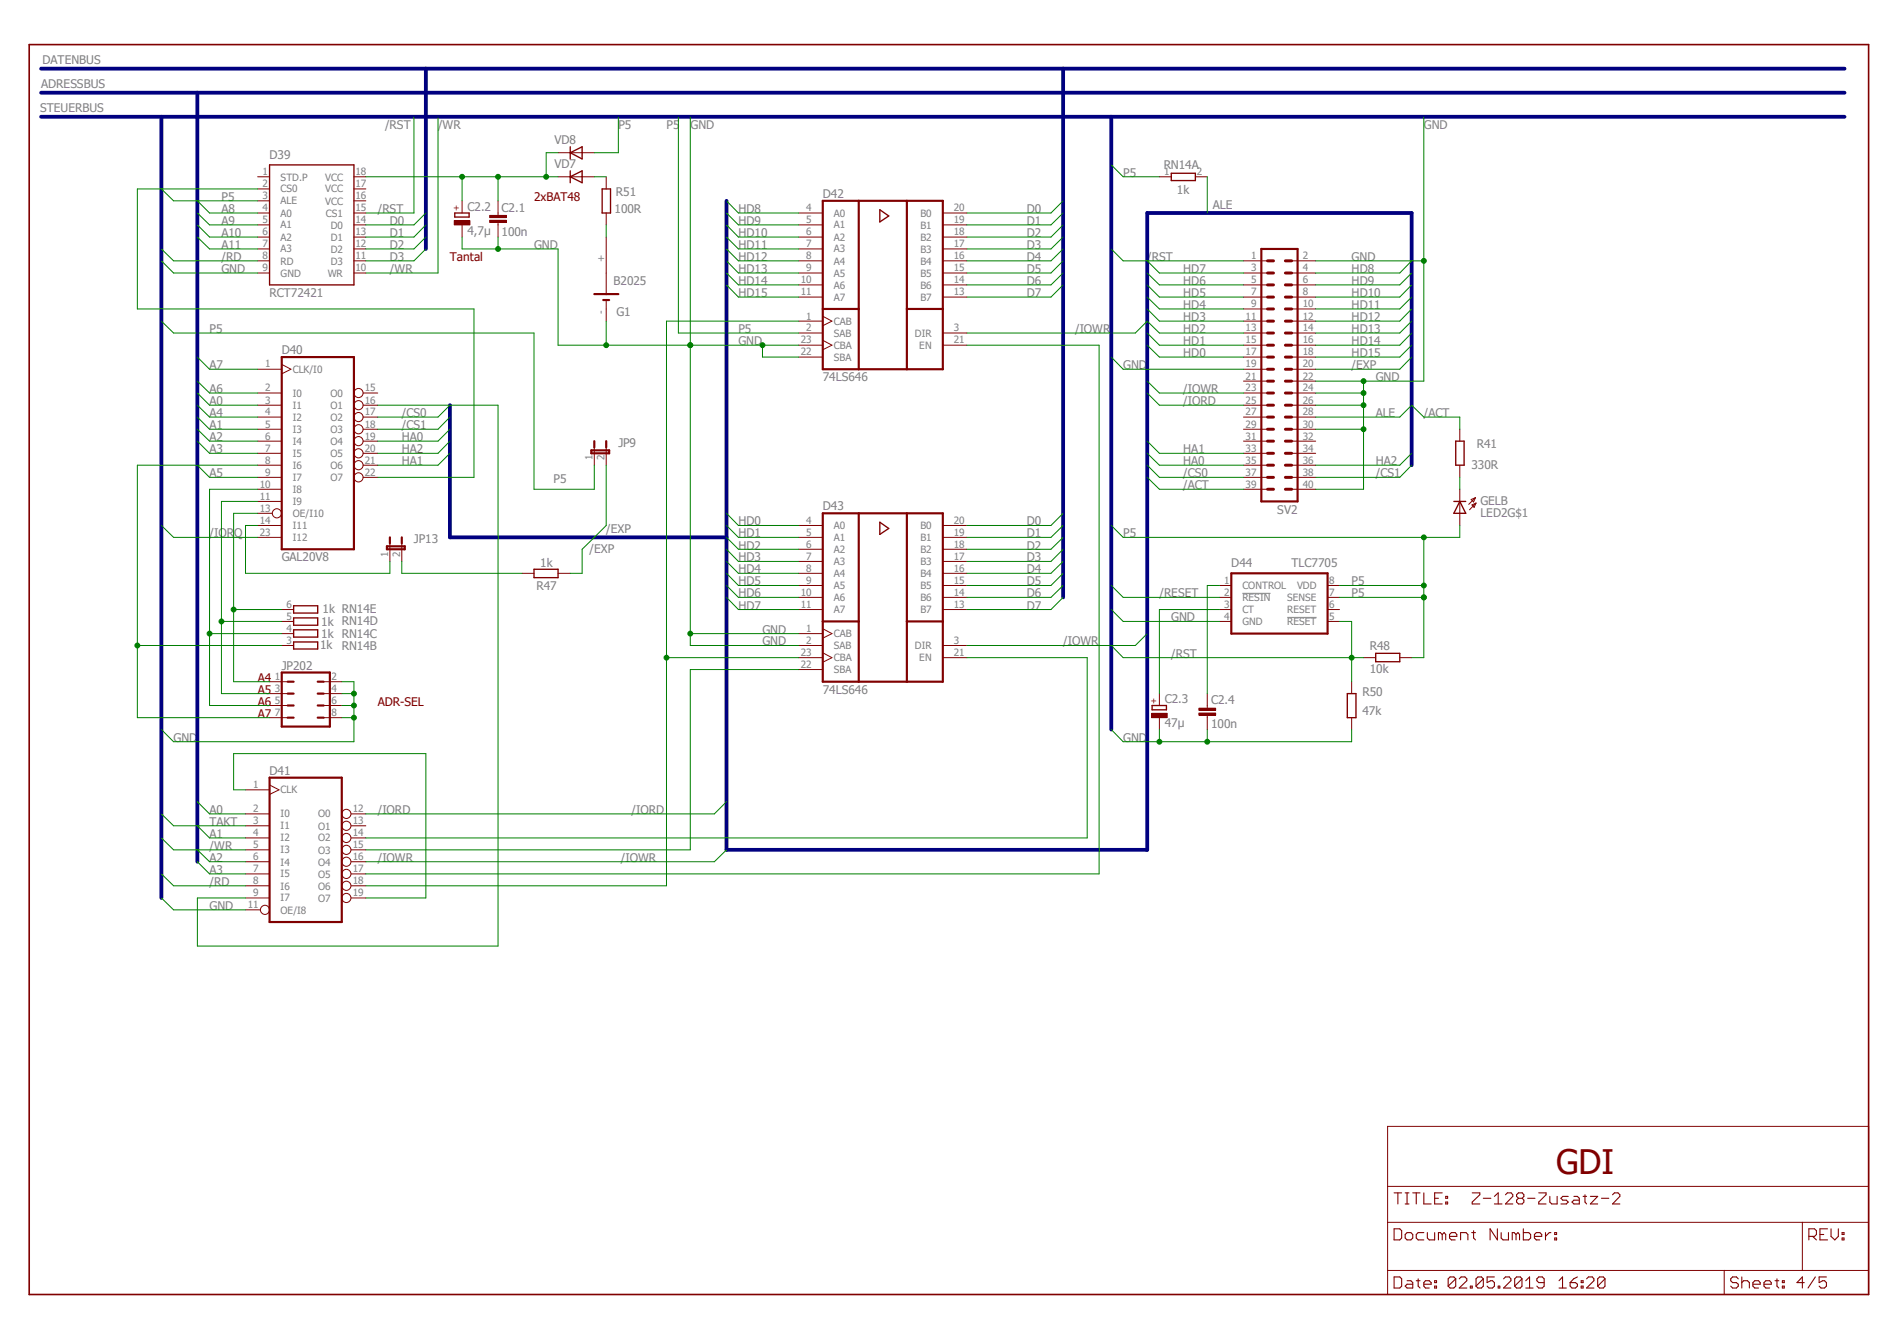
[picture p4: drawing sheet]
<svg xmlns="http://www.w3.org/2000/svg" width="297mm" height="210mm" viewBox="0 0 297 210" stroke-linecap="round" stroke-linejoin="round" font-family="sans-serif">
<path d="M4.2 6.7l288.7 196.5M292.9 6.7l-288.7 196.5" fill="none" stroke="#fff" stroke-width=".16"/>
<path d="M194.5 92.9h4.4M201.5 96.7h4.6" fill="none" stroke="#808080" stroke-width=".16"/>
<path d="M4.6 7h288v195.7h-288z" fill="none" stroke="#800000" stroke-width=".25"/>
<g fill="none" stroke="#800000" stroke-width=".16">
<path d="M40.3 27.7h1.9M40.3 29.6h1.9M40.3 31.5h1.9M40.3 33.4h1.9M40.3 35.2h1.9M40.3 37.1h1.9M40.3 39h1.9M55.4 27.7h1.9M55.4 29.6h1.9M55.4 31.5h1.9M55.4 33.4h1.9M55.4 35.2h1.9"/>
<path d="M55.4 37.1h1.9M55.4 39h1.9M87.4 27.7h5.6M87.4 23.9h5.6M94.9 37.1v9M40.3 40.9h1.9M40.3 42.8h1.9M40.3 57.8h3.8M44.1 57.1l1.5 .7-1.5 .7M55.4 40.9h1.9M55.4 42.8h1.9M94.9 47v3.3"/>
<path d="M194.7 40.9h3.8M194.7 42.8h3.8M194.7 44.6h3.8M194.7 46.5h3.8M194.7 48.4h3.8M194.7 50.3h3.8M194.7 52.2h3.8M194.7 54.1h3.8M194.7 55.9h3.8M194.7 57.8h3.8M194.7 59.7h3.8M202.2 40.9h3.8"/>
<path d="M202.2 42.8h3.8M202.2 44.6h3.8M202.2 46.5h3.8M202.2 48.4h3.8M202.2 50.3h3.8M202.2 52.2h3.8M202.2 54.1h3.8M202.2 55.9h3.8M202.2 57.8h3.8M202.2 59.7h3.8M40.3 61.6h3.8M40.3 63.5h3.8"/>
<path d="M40.3 65.3h3.8M40.3 67.2h3.8M40.3 69.1h3.8M40.3 71h3.8M40.3 72.9h3.8M40.3 74.8h3.8M40.3 76.6h3.8M40.3 78.5h3.8M56.9 61.6h2.2M56.9 63.5h2.2M56.9 65.3h2.2M56.9 67.2h2.2"/>
<path d="M56.9 69.1h2.2M56.9 71h2.2M56.9 72.9h2.2M56.9 74.8h2.2M194.7 61.6h3.8M194.7 63.5h3.8M194.7 65.3h3.8M194.7 67.2h3.8M194.7 69.1h3.8M194.7 71h3.8M194.7 72.9h3.8M194.7 74.8h3.8"/>
<path d="M194.7 76.6h3.8M202.2 61.6h3.8M202.2 63.5h3.8M202.2 65.3h3.8M202.2 67.2h3.8M202.2 69.1h3.8M202.2 71h3.8M202.2 72.9h3.8M202.2 74.8h3.8M202.2 76.6h3.8M40.3 82.3h3.8M40.3 80.4h2.3"/>
<path d="M40.3 84.2h3.8M190.9 91.7h1.9M190.9 93.6h1.9M190.9 95.5h1.9M190.9 97.3h1.9M207.9 91.7h1.8M207.9 93.6h1.8M207.9 95.5h1.8M207.9 97.3h1.8M42.2 106.8h2.8M42.2 108.6h2.8M42.2 110.5h2.8"/>
<path d="M42.2 112.4h2.8M50.7 106.8h2.8M50.7 108.6h2.8M50.7 110.5h2.8M50.7 112.4h2.8M38.4 127.5h3.8M38.4 129.3h3.8M38.4 131.2h3.8M38.4 133.1h3.8M38.4 135h3.8M38.4 136.9h3.8M38.4 138.7h3.8"/>
<path d="M38.4 123.7h3.8M42.2 122.9l1.5 .8-1.5 .7M55 127.5h2.3M55 129.3h2.3M55 131.2h2.3M55 133.1h2.3M55 135h2.3M55 136.9h2.3M55 138.7h2.3M38.4 140.6h3.8M38.4 142.5h2.4M55 140.6h2.3"/>
<path d="M217.3 176.4h75.3v26.3h-75.3zM217.3 191.4h75.3M217.3 199h75.3M217.3 185.8h75.3M270 199v3.7M282.2 191.4v7.6"/>
<circle cx="56.1" cy="74.8" r=".72"/>
<circle cx="56.1" cy="61.6" r=".72"/>
<circle cx="56.1" cy="63.5" r=".72"/>
<circle cx="56.1" cy="65.3" r=".72"/>
<circle cx="56.1" cy="71" r=".72"/>
<circle cx="56.1" cy="72.9" r=".72"/>
<circle cx="56.1" cy="69.1" r=".72"/>
<circle cx="56.1" cy="67.2" r=".72"/>
<circle cx="43.4" cy="80.4" r=".72"/>
<circle cx="54.2" cy="136.9" r=".72"/>
<circle cx="54.2" cy="129.3" r=".72"/>
<circle cx="54.2" cy="131.2" r=".72"/>
<circle cx="54.2" cy="133.1" r=".72"/>
<circle cx="54.2" cy="135" r=".72"/>
<circle cx="54.2" cy="138.7" r=".72"/>
<circle cx="54.2" cy="127.5" r=".72"/>
<circle cx="41.5" cy="142.5" r=".72"/>
<circle cx="54.2" cy="140.6" r=".72"/>
</g>
<g fill="none" stroke="#800000" stroke-width=".17">
<path d="M218.3 192.4h.9l.3 .3v1.2l-.3 .3h-.9zM218.3 200h.9l.3 .3v1.1l-.3 .3h-.9zM218.3 186.8h1.2M218.9 186.8v1.8M220 193.3l.3-.3h.6l.3 .3v.6l-.3 .3h-.6l-.3-.3zM220 186.8h.6M220 188.6h.6M220.3 186.8v1.8M221.2 186.8h1.1M221.7 186.8v1.8M222.9 186.8v1.8h1.2M222.9 193h-.9l-.3 .3v.6l.3 .3h.9"/>
<path d="M223.5 193v.9l.3 .3h.8v-1.2M224.6 187.7h.6M225.8 186.8h-1.2v1.8h1.2M225.8 193.3l-.3-.3h-.3v1.2M225.8 193.3l.3-.3 .3 .3v.9M225.8 193.3v.9M226.4 188.3h.3v.3h-.3zM226.4 187.4h.3v.3h-.3zM226.9 193.6h1.2v-.3l-.3-.3h-.6l-.3 .3v.6l.3 .3h.6M228.7 194.2v-1.2h.8l.3 .3v.9M230.4 193h.6M230.5 186.8h1.2v.3l-1.2 1.2v.3h1.2"/>
<path d="M230.7 192.7v1.2l.3 .3M232.2 187.7h1.2M234 200h-1.2v.9l.6-.3h.3l.3 .3v.5l-.3 .3h-.6l-.3-.3M234 188.6h1.2M234 187.4l.6-.6v1.8M234.4 192.4v1.8l-1.1-1.8v1.8M235 193v.9l.3 .3h.9v-1.2M235.7 187.1l.3-.3h.6l.3 .3v.3l-1.2 1.2h1.2M237.4 193.3l-.3-.3h-.3v1.2M237.4 193.3v.9M237.4 193.3l.3-.3 .2 .3v.9M237.7 187.7l-.3-.3v-.3l.3-.3h.6l.3 .3v.3l-.3 .3"/>
<path d="M237.7 187.7l-.3 .3v.3l.3 .3h.6l.3-.3v-.3l-.3-.3M237.7 187.7h.6M238.5 192.4v1.8h.9l.2-.3v-.6l-.2-.3h-.9M239.2 187.7h1.1M240.2 193.6h1.2v-.3l-.3-.3h-.6l-.3 .3v.6l.3 .3h.6M240.9 186.8h1.2v.3l-1.2 1.2v.3h1.2M242 193v1.2M242.7 187.4v.9l.3 .3h.8v-1.2M242.8 193h-.2l-.6 .6M243.4 193.9h.3v.3h-.3zM243.4 193h.3v.3h-.3zM245.5 187.4h-.8l-.3 .3 .3 .3h.5l.3 .3-.3 .3h-.8"/>
<path d="M246.4 187.4h.6l.3 .3v.9h-.9l-.3-.3 .3-.3h.9M247 200l-.6 .3-.6 .6M247.9 187.4h.5M248.2 187.1v1.2l.2 .3M249 187.4h1.1l-1.1 1.2h1.1M250.7 187.7h1.2M252.5 187.1l.3-.3h.5l.3 .3v.3l-1.1 1.2h1.1M272.7 200v1.7M283.2 193.6h.9l.3-.3v-.6l-.3-.3h-.9v1.8M283.8 193.6l.6 .6M284.2 200l-1.1 1.7M284.9 193.3h.6"/>
<path d="M286 200h-1.2v.9l.6-.3h.3l.3 .3v.5l-.3 .3h-.6l-.3-.3M286.1 192.4h-1.2v1.8h1.2M286.7 192.4v1.2l.6 .6 .5-.6v-1.2M288.4 193.9h.3v.3h-.3zM288.4 193h.3v.3h-.3zM220.3 200.6h.6l.3 .3v.8h-.9l-.3-.3 .3-.3h.9M221.7 200.6h.6M222 200.3v1.1l.3 .3M222.9 201.1h1.2v-.2l-.3-.3h-.6l-.3 .3v.5l.3 .3h.6M224.6 201.4h.3v.3h-.3zM224.6 200.6h.3v.3h-.3zM227.9 200.3v1.1l-.3 .3h-.6l-.3-.3"/>
<path d="M227.9 200.3l-.3-.3h-.6l-.3 .3v1.1M227.9 200.3l-1.2 1.1M228.5 200.3l.3-.3h.6l.3 .3v.3l-1.2 1.1h1.2M230.2 201.4h.3v.3h-.3zM232.2 200.3v1.1l-.3 .3h-.5l-.3-.3M232.2 200.3l-.3-.3h-.5l-.3 .3v1.1M232.2 200.3l-1.1 1.1M234.6 201.4h.2v.3h-.2zM235.4 200.3l.3-.3h.6l.3 .3v.3l-1.2 1.1h1.2M238.3 200.3v1.1l-.3 .3h-.6l-.2-.3M238.3 200.3l-.3-.3h-.6l-.2 .3v1.1M238.3 200.3l-1.1 1.1"/>
<path d="M238.9 201.7h1.1M238.9 200.6l.6-.6v1.7M241.8 200.9h-.9l-.3-.3v-.3l.3-.3h.6l.3 .3v1.1l-.3 .3h-.6l-.3-.3M244.1 201.7h1.1M244.1 200.6l.5-.6v1.7M245.8 200.9h.9l.3 .2v.3l-.3 .3h-.6l-.3-.3zM247.6 201.4h.3v.3h-.3zM247.6 200.6h.3v.3h-.3zM248.4 200.3l.3-.3h.6l.3 .3v.3l-1.2 1.1h1.2M251.3 200.3v1.1l-.3 .3h-.6l-.3-.3M251.3 200.3l-.3-.3h-.6l-.3 .3v1.1M251.3 200.3l-1.2 1.1"/>
<path d="M272.2 200.3l-.3-.3h-.6l-.3 .3v.3l.3 .3h.6l.3 .2v.3l-.3 .3h-.6l-.3-.3M272.7 200.9l.3-.3h.6l.3 .3v.8M274.4 201.1h1.2v-.2l-.3-.3h-.6l-.3 .3v.5l.3 .3h.6M276.2 201.1h1.1v-.2l-.2-.3h-.6l-.3 .3v.5l.3 .3h.6M277.9 200.6h.6M278.2 200.3v1.1l.3 .3M279.1 201.4h.3v.3h-.3zM279.1 200.6h.3v.3h-.3zM282.5 200.9h-1.2l.9-.9v1.7"/>
</g>
<g fill="none" stroke="#800000" stroke-width=".34">
<path d="M197.5 39h5.7v39.5h-5.7zM44.1 55.9h11.3v30.1h-11.3zM93 46.1h3.8M94.4 47h1M192.8 89.8h15.1v9.4h-15.1zM44.1 105.3h7.5v8.5h-7.5zM45 106.8h1M45 108.6h1M45 110.5h1M45 112.4h1M49.7 106.8h1M49.7 108.6h1"/>
<path d="M49.7 110.5h1M49.7 112.4h1M42.2 121.8h11.3v22.6h-11.3z"/>
</g>
<g fill="none" stroke="#800000" stroke-width=".47">
<path d="M198.5 48.4h.9M198.5 46.5h.9M198.5 44.6h.9M198.5 42.8h.9M198.5 40.9h.9M198.5 50.3h.9M198.5 52.2h.9M198.5 54.1h.9M198.5 55.9h.9M198.5 57.8h.9M198.5 59.7h.9M201.3 48.4h.9"/>
<path d="M201.3 46.5h.9M201.3 44.6h.9M201.3 42.8h.9M201.3 40.9h.9M201.3 50.3h.9M201.3 52.2h.9M201.3 54.1h.9M201.3 55.9h.9M201.3 57.8h.9M201.3 59.7h.9M198.5 61.6h.9M198.5 63.5h.9"/>
<path d="M198.5 65.3h.9M198.5 67.2h.9M198.5 69.1h.9M198.5 71h.9M198.5 72.9h.9M198.5 74.8h.9M198.5 76.6h.9M201.3 61.6h.9M201.3 63.5h.9M201.3 65.3h.9M201.3 67.2h.9M201.3 69.1h.9"/>
<path d="M201.3 71h.9M201.3 72.9h.9M201.3 74.8h.9M201.3 76.6h.9"/>
</g>
<path d="M42.2 25.8h13.2v18.8h-13.2zM71.2 33.4h2.2v.6h-2.2zM89.3 27.7l1.8-.9v1.8zM89.3 23v1.9M89.3 26.8v1.8M89.3 23.9l1.8-.9v1.9z" fill="none" stroke="#800000" stroke-width=".21"/>
<path d="M71.1 34.5h2.5v.7h-2.5z" fill-rule="evenodd" fill="#800000"/>
<path d="M71.1 34.5h2.5v.7h-2.5zM72.3 31.5v1.9M72.3 35.2v1.9M76.7 34.5h2.6v.3h-2.6zM76.7 33.7h2.6v.4h-2.6zM78 31.5v2.2M78 34.8v2.3M94.9 27.7v1.9M94.9 33.4v1.8" fill="none" stroke="#800000" stroke-width=".16"/>
<path d="M76.7 34.7h2.6M76.7 33.9h2.6" fill="none" stroke="#800000" stroke-width=".34"/>
<path d="M94.3 29.6h1.3v3.8h-1.3zM180.4 110.5h2.2v.7h-2.2z" fill="none" stroke="#800000" stroke-width=".21"/>
<path d="M180.3 111.7h2.5v.7h-2.5z" fill-rule="evenodd" fill="#800000"/>
<g fill="none" stroke="#800000" stroke-width=".16">
<path d="M125.1 33.4h3.7M125.1 35.2h3.7M125.1 37.1h3.7M125.1 39h3.7M147.6 33.4h3.8M147.6 35.2h3.8M147.6 37.1h3.8M147.6 39h3.8M181.5 27.7h1.9M187.2 27.7h1.8M125.1 40.9h3.7M125.1 42.8h3.7"/>
<path d="M125.1 44.6h3.7M125.1 46.5h3.7M125.1 52.2h3.7M125.1 54.1h3.7M125.1 50.3h3.7M125.1 55.9h3.7M128.8 49.5l1.5 .8-1.5 .7M128.8 53.3l1.5 .8-1.5 .7M147.6 40.9h3.8M147.6 42.8h3.8M147.6 44.6h3.8M147.6 46.5h3.8"/>
<path d="M147.6 52.2h3.8M147.6 54.1h3.8M93 70.1v2.8M94.9 70.1v2.8M228.6 67.2v1.9M228.6 72.9v1.9M228.6 76.6v5.7M230.3 78.2l.7-.3-.3 .7zM230.5 79.1l.6-.3-.3 .7zM231 77.9l-1 1.1M231.1 78.8l-1 1M44.1 99.2h1.9"/>
<path d="M44.1 97.3h1.9M44.1 95.5h1.9M61 85.1v2.8M62.9 85.1v2.8M81.7 89.8h1.9M87.4 89.8h1.9M125.1 89.8h3.7M125.1 99.2h3.7M125.1 95.5h3.7M125.1 82.3h3.7M125.1 84.2h3.7M125.1 86h3.7"/>
<path d="M125.1 87.9h3.7M125.1 91.7h3.7M125.1 93.6h3.7M128.8 98.5l1.5 .7-1.5 .7M147.6 89.8h3.8M147.6 95.5h3.8M147.6 82.3h3.8M147.6 84.2h3.8M147.6 86h3.8M147.6 87.9h3.8M147.6 91.7h3.8M147.6 93.6h3.8"/>
<path d="M44.1 101.1h1.9M125.1 103h3.7M125.1 101.1h3.7M125.1 104.9h3.7M128.8 102.2l1.5 .8-1.5 .7M147.6 103h3.8M147.6 101.1h3.8M180.3 111.7h2.5v.7h-2.5zM181.5 108.6v1.9M181.5 112.4v1.9M187.7 111.7h2.6v.3h-2.6zM187.7 110.9h2.6v.4h-2.6z"/>
<path d="M189 108.6v2.3M189 112v2.3M211.6 106.8v1.8M211.6 112.4v1.9M213.5 103h1.9M219.2 103h1.8"/>
</g>
<g fill="none" stroke="#800000" stroke-width=".21">
<path d="M137.8 32.9l1.3 .9-1.3 1zM183.4 27.1h3.8v1.2h-3.8zM227.6 78.5h1.9M227.9 69.1h1.3v3.8h-1.3zM228.6 78.5l.9 1.9h-1.9zM46 94.9h3.7v1.1h-3.7zM46 96.8h3.7v1.1h-3.7zM46 98.6h3.7v1.2h-3.7zM83.6 89.2h3.8v1.3h-3.8zM137.8 81.8l1.3 1-1.3 .9zM46 100.5h3.7v1.1h-3.7zM210.9 108.6h1.4v3.8h-1.4z"/>
<path d="M215.4 102.3h3.8v1.3h-3.8z"/>
</g>
<g fill="none" stroke="#800000" stroke-width=".34">
<path d="M128.8 31.5h18.8v26.3h-18.8zM134.5 31.5v26.3M142 31.5v26.3M128.8 48.4h5.7M142 48.4h5.6M92.6 70.5h2.8v.5h-2.8zM93 69.1v1M94.9 69.1v1M60.6 85.6h2.8v.4h-2.8zM61 84.2v.9M62.9 84.2v.9M128.8 80.4h18.8v26.4h-18.8z"/>
<path d="M128.8 97.3h5.7M134.5 80.4v26.4M142 80.4v26.4M142 97.3h5.6M187.7 111.8h2.6M187.7 111.1h2.6"/>
</g>
<path d="M6.4 10.8h282.4M6.4 14.5h282.4M6.4 18.3h282.4M25.3 18.3v122.3M30.9 14.5v120.5M66.7 10.8v28.2M166.5 10.8v82.8M174 18.3v96M113.7 31.5v101.6h65.9v-99.7h41.4v39.5M70.4 63.5v20.7h43.3" fill="none" stroke="#000080" stroke-width=".59"/>
<path d="M222.9 18.3v41.4h-16.9M174 55.9l1.9 1.9h18.8M206 40.9h16.9M213.5 59.7v16.9h-7.5M206 63.5h7.5M206 61.6h7.5M206 67.2h7.5" fill="none" stroke="#008000" stroke-width=".16"/>
<circle cx="222.9" cy="40.9" r=".38" fill="#008000"/>
<circle cx="222.9" cy="40.9" r=".38" fill="none" stroke="#008000" stroke-width=".16"/>
<circle cx="213.5" cy="59.7" r=".38" fill="#008000"/>
<circle cx="213.5" cy="59.7" r=".38" fill="none" stroke="#008000" stroke-width=".16"/>
<circle cx="213.5" cy="61.6" r=".38" fill="#008000"/>
<circle cx="213.5" cy="61.6" r=".38" fill="none" stroke="#008000" stroke-width=".16"/>
<circle cx="213.5" cy="63.5" r=".38" fill="#008000"/>
<circle cx="213.5" cy="63.5" r=".38" fill="none" stroke="#008000" stroke-width=".16"/>
<circle cx="213.5" cy="67.2" r=".38" fill="#008000"/>
<g fill="none" stroke="#008000" stroke-width=".16">
<path d="M108.1 18.3v82.8h17M72.3 37.1v1.9h15.1v15.1h37.7M78 37.1v1.9M94.9 50.3v3.8M119.4 54.1v1.8h5.7M108.1 99.2h17"/>
<circle cx="213.5" cy="67.2" r=".38"/>
</g>
<circle cx="108.1" cy="54.1" r=".38" fill="#008000"/>
<circle cx="108.1" cy="54.1" r=".38" fill="none" stroke="#008000" stroke-width=".16"/>
<circle cx="78" cy="39" r=".38" fill="#008000"/>
<circle cx="78" cy="39" r=".38" fill="none" stroke="#008000" stroke-width=".16"/>
<circle cx="108.1" cy="54.1" r=".38" fill="#008000"/>
<circle cx="108.1" cy="54.1" r=".38" fill="none" stroke="#008000" stroke-width=".16"/>
<circle cx="94.9" cy="54.1" r=".38" fill="#008000"/>
<circle cx="94.9" cy="54.1" r=".38" fill="none" stroke="#008000" stroke-width=".16"/>
<circle cx="119.4" cy="54.1" r=".38" fill="#008000"/>
<circle cx="119.4" cy="54.1" r=".38" fill="none" stroke="#008000" stroke-width=".16"/>
<circle cx="108.1" cy="99.2" r=".38" fill="#008000"/>
<g fill="none" stroke="#008000" stroke-width=".16">
<path d="M25.3 40.9l1.9 1.9h13.1M174 95.5l1.9 1.8h15M174 114.3l1.9 1.9h35.7v-1.9M181.5 114.3v1.9M189 114.3v1.9"/>
<circle cx="108.1" cy="99.2" r=".38"/>
</g>
<circle cx="189" cy="116.2" r=".38" fill="#008000"/>
<circle cx="189" cy="116.2" r=".38" fill="none" stroke="#008000" stroke-width=".16"/>
<circle cx="181.5" cy="116.2" r=".38" fill="#008000"/>
<g fill="none" stroke="#008000" stroke-width=".16">
<path d="M53.5 106.8h1.9v9.4h-28.2l-1.9-1.9M53.5 108.6h1.9M53.5 110.5h1.9M53.5 112.4h1.9"/>
<circle cx="181.5" cy="116.2" r=".38"/>
</g>
<circle cx="55.4" cy="108.6" r=".38" fill="#008000"/>
<circle cx="55.4" cy="108.6" r=".38" fill="none" stroke="#008000" stroke-width=".16"/>
<circle cx="55.4" cy="110.5" r=".38" fill="#008000"/>
<circle cx="55.4" cy="110.5" r=".38" fill="none" stroke="#008000" stroke-width=".16"/>
<circle cx="55.4" cy="112.4" r=".38" fill="#008000"/>
<g fill="none" stroke="#008000" stroke-width=".16">
<path d="M68.6 18.3v24.5h-11.3M25.3 29.6l1.9 1.9h13.1M30.9 35.2l1.9 1.9h7.5M30.9 31.5l1.9 1.9h7.5M66.7 37.1l-1.9 1.9h-7.5M66.7 39l-1.9 1.9h-7.5M66.7 33.4l-1.9 1.8h-7.5M66.7 35.2l-1.9 1.9h-7.5M166.5 37.1l-2 1.9h-13.1M166.5 39l-2 1.9h-13.1M166.5 33.4l-2 1.8h-13.1M166.5 35.2l-2 1.9h-13.1"/>
<path d="M166.5 31.5l-2 1.9h-13.1M30.9 59.7l1.9 1.9h7.5M166.5 44.6l-2 1.9h-13.1M166.5 40.9l-2 1.9h-13.1M166.5 42.8l-2 1.8h-13.1M30.9 63.5l1.9 1.8h7.5M30.9 67.2l1.9 1.9h7.5M30.9 61.6l1.9 1.9h7.5M166.5 93.6l-2 1.9h-13.1M166.5 89.8l-2 1.9h-13.1M166.5 86l-2 1.9h-13.1M166.5 82.3l-2 1.9h-13.1"/>
<path d="M166.5 91.7l-2 1.9h-13.1M166.5 87.9l-2 1.9h-13.1M166.5 84.2l-2 1.8h-13.1M166.5 80.4l-2 1.9h-13.1M174 82.3l1.9 1.9h47v18.8h-1.9M174 91.7l1.9 1.9h15M209.7 91.7h13.2M209.7 93.6h13.2M25.3 131.2l1.9 1.9h11.2M25.3 127.5l1.9 1.8h11.2M30.9 133.1l1.9 1.9h5.6M30.9 125.6l1.9 1.9h5.6"/>
<path d="M25.3 140.6l1.9 1.9h11.2"/>
<circle cx="55.4" cy="112.4" r=".38"/>
</g>
<circle cx="222.9" cy="91.7" r=".38" fill="#008000"/>
<circle cx="222.9" cy="91.7" r=".38" fill="none" stroke="#008000" stroke-width=".16"/>
<circle cx="222.9" cy="93.6" r=".38" fill="#008000"/>
<circle cx="222.9" cy="93.6" r=".38" fill="none" stroke="#008000" stroke-width=".16"/>
<circle cx="222.9" cy="93.6" r=".38" fill="#008000"/>
<g fill="none" stroke="#008000" stroke-width=".16">
<path d="M222.9 84.2h5.7"/>
<circle cx="222.9" cy="93.6" r=".38"/>
</g>
<circle cx="222.9" cy="84.2" r=".38" fill="#008000"/>
<g fill="none" stroke="#008000" stroke-width=".16">
<path d="M64.8 18.3v15.1h-7.5M96.8 18.3v5.6h-3.8M106.2 18.3v33.9h18.9M25.3 39l1.9 1.9h13.1M30.9 37.1l1.9 1.9h7.5M30.9 33.4l1.9 1.8h7.5M174 25.8l1.9 1.9h5.6M25.3 50.3l1.9 1.9h56.4v24.4h9.4v-3.7M30.9 55.9l1.9 1.9h7.5M30.9 72.9l1.9 1.9h7.5M30.9 69.1l1.9 1.9h7.5M30.9 65.3l1.9 1.9h7.5"/>
<path d="M25.3 82.3l1.9 1.9h13.1M209.7 97.3h1.9v9.5M228.6 82.3v1.9M174 101.1l1.9 1.9h37.6M25.3 136.9l1.9 1.8h11.2M30.9 135l1.9 1.9h5.6M30.9 129.3l1.9 1.9h5.6"/>
<circle cx="222.9" cy="84.2" r=".38"/>
</g>
<circle cx="211.6" cy="103" r=".38" fill="#008000"/>
<g fill="none" stroke="#008000" stroke-width=".16">
<path d="M57.3 27.7h30.1M72.3 27.7v3.8M78 27.7v3.8M87.4 23.9h-1.9v3.8M113.7 39l1.9 1.9h9.5M113.7 31.5l1.9 1.9h9.5M113.7 33.4l1.9 1.8h9.5M113.7 35.2l1.9 1.9h9.5M113.7 37.1l1.9 1.9h9.5M174 39l1.9 1.9h18.8M189 27.7v5.7M113.7 40.9l1.9 1.9h9.5"/>
<path d="M113.7 42.8l1.9 1.8h9.5M113.7 44.6l1.9 1.9h9.5M151.4 52.2h26.4l1.8-1.9 1.9 1.9h13.2M179.6 44.6l1.9 1.9h13.2M179.6 40.9l1.9 1.9h13.2M179.6 42.8l1.9 1.8h13.2M179.6 46.5l1.9 1.9h13.2M179.6 48.4l1.9 1.9h13.2M179.6 52.2l1.9 1.9h13.2M179.6 54.1l1.9 1.8h13.2M179.6 59.7l1.9 1.9h13.2M221 40.9l-1.8 1.9h-13.2"/>
<path d="M221 42.8l-1.8 1.8h-13.2M221 44.6l-1.8 1.9h-13.2M221 46.5l-1.8 1.9h-13.2M221 48.4l-1.8 1.9h-13.2M221 50.3l-1.8 1.9h-13.2M221 52.2l-1.8 1.9h-13.2M221 54.1l-1.8 1.8h-13.2M221 55.9l-1.8 1.9h-13.2M70.4 69.1l-1.8 1.9h-9.5M70.4 71l-1.8 1.9h-9.5M70.4 67.2l-1.8 1.9h-9.5M70.4 63.5l-1.8 1.8h-9.5"/>
<path d="M70.4 65.3l-1.8 1.9h-9.5M94.9 72.9v9.4l-3.8 3.7v3.8h-1.8M179.6 61.6l1.9 1.9h13.2M179.6 69.1l1.9 1.9h13.2M179.6 71l1.9 1.9h13.2M179.6 72.9l1.9 1.9h13.2M179.6 74.8l1.9 1.8h13.2M206 65.3h13.2l1.8-1.8 1.9 1.8h5.7v1.9M221 71l-1.8 1.9h-13.2M221 72.9l-1.8 1.9h-13.2M113.7 93.6l1.9 1.9h9.5M113.7 91.7l1.9 1.9h9.5"/>
<path d="M113.7 89.8l1.9 1.9h9.5M113.7 87.9l1.9 1.9h9.5M113.7 86l1.9 1.9h9.5M113.7 84.2l1.9 1.8h9.5M113.7 82.3l1.9 1.9h9.5M113.7 80.4l1.9 1.9h9.5M179.6 99.2l-1.8 1.9h-26.4M113.7 133.1l-1.9 1.9h-54.5M113.7 125.6l-1.9 1.9h-54.5"/>
<circle cx="211.6" cy="103" r=".38"/>
</g>
<circle cx="72.3" cy="27.7" r=".38" fill="#008000"/>
<circle cx="72.3" cy="27.7" r=".38" fill="none" stroke="#008000" stroke-width=".16"/>
<circle cx="78" cy="27.7" r=".38" fill="#008000"/>
<circle cx="78" cy="27.7" r=".38" fill="none" stroke="#008000" stroke-width=".16"/>
<circle cx="85.5" cy="27.7" r=".38" fill="#008000"/>
<g fill="none" stroke="#008000" stroke-width=".16">
<path d="M94.9 35.2v1.9M36.6 95.5h7.5M40.3 80.4h-3.7v26.4h5.6M190.9 95.5h-9.4v13.1M190.9 91.7h-1.9v16.9"/>
<circle cx="85.5" cy="27.7" r=".38"/>
</g>
<circle cx="36.6" cy="95.5" r=".38" fill="#008000"/>
<g fill="none" stroke="#008000" stroke-width=".16">
<path d="M40.3 78.5h-5.6v30.1h7.5M34.7 97.3h9.4"/>
<circle cx="36.6" cy="95.5" r=".38"/>
</g>
<circle cx="34.7" cy="97.3" r=".38" fill="#008000"/>
<g fill="none" stroke="#008000" stroke-width=".16">
<path d="M40.3 76.6h-7.5v33.9h9.4M32.8 99.2h11.3"/>
<circle cx="34.7" cy="97.3" r=".38"/>
</g>
<circle cx="32.8" cy="99.2" r=".38" fill="#008000"/>
<g fill="none" stroke="#008000" stroke-width=".16">
<path d="M40.3 72.9h-18.8v39.5h20.7M21.5 101.1h22.6"/>
<circle cx="32.8" cy="99.2" r=".38"/>
</g>
<circle cx="21.5" cy="101.1" r=".38" fill="#008000"/>
<g fill="none" stroke="#008000" stroke-width=".16">
<path d="M40.3 29.6h-18.8v18.8h52.7v26.4h-15.1M125.1 50.3h-20.7v88.4h-47.1M151.4 54.1h20.7v82.8h-114.8M59.1 63.5h18.9v84.7h-47.1v-7.6h7.5M40.3 82.3h-1.9v7.5h22.6v-1.9M104.4 103h20.7M125.1 104.9h-17v28.2h-50.8M151.4 103h18.8v28.2h-112.9M38.4 123.7h-1.8v-5.7h30.1v22.6h-9.4"/>
<circle cx="21.5" cy="101.1" r=".38"/>
</g>
<circle cx="104.4" cy="103" r=".38" fill="#008000"/>
<g fill="none" stroke="#008000" stroke-width=".16">
<path d="M93 27.7h1.9M228.6 74.8v1.8M62.9 87.9v1.9h18.8"/>
<circle cx="104.4" cy="103" r=".38"/>
</g>
<text font-size="5.3" fill="#800000" x="243.6" y="183.9">GDI</text>
<g font-size="1.9" fill="#808080">
<text x="6.6" y="10">DATENBUS</text>
<text x="6.3" y="17.5">STEUERBUS</text>
<text x="6.4" y="13.8">ADRESSBUS</text>
<text x="60.3" y="20.2">/RST</text>
<text x="68.6" y="20.2">/WR</text>
<text x="86.8" y="22.6">VD8</text>
<text x="96.8" y="20.2">P5</text>
<text x="104.4" y="20.2">P5</text>
<text x="108.1" y="20.2">GND</text>
<text x="222.9" y="20.2">GND</text>
<text x="42.2" y="24.9">D39</text>
<text x="86.8" y="26.4">VD7</text>
<text x="175.9" y="27.7">P5</text>
<text x="182.2" y="26.5">RN14A</text>
<text x="34.7" y="33.4">A8</text>
<text x="34.7" y="31.5">P5</text>
<text x="34.7" y="35.2">A9</text>
<text x="59.1" y="33.4">/RST</text>
<text x="61" y="35.2">D0</text>
<text x="73.2" y="33">C2.2</text>
<text x="78.5" y="33.1">C2.1</text>
<text x="96.2" y="33.4">100R</text>
<text x="96.4" y="30.7">R51</text>
<text x="115.6" y="33.4">HD8</text>
<text x="115.6" y="35.2">HD9</text>
<text x="128.8" y="31">D42</text>
<text x="160.8" y="35.2">D1</text>
<text x="160.8" y="33.4">D0</text>
<text x="184.3" y="30.3">1k</text>
<text x="189.9" y="32.8">ALE</text>
<text x="34.7" y="37.1">A10</text>
<text x="34.7" y="40.9">/RD</text>
<text x="34.7" y="39">A11</text>
<text x="61" y="40.9">D3</text>
<text x="61" y="37.1">D1</text>
<text x="61" y="39">D2</text>
<text x="73.2" y="36.7">4,7µ</text>
<text x="78.5" y="36.9">100n</text>
<text x="83.6" y="39">GND</text>
<text x="115.6" y="37.1">HD10</text>
<text x="115.6" y="39">HD11</text>
<text x="115.6" y="40.9">HD12</text>
<text x="160.8" y="39">D3</text>
<text x="160.8" y="40.9">D4</text>
<text x="160.8" y="37.1">D2</text>
<text x="179.6" y="40.9">/RST</text>
<text x="211.6" y="40.9">GND</text>
<text x="34.7" y="42.8">GND</text>
<text x="42.2" y="46.5">RCT72421</text>
<text x="61" y="42.8">/WR</text>
<text x="96.1" y="44.6">B2025</text>
<text x="115.6" y="42.8">HD13</text>
<text x="115.6" y="44.6">HD14</text>
<text x="115.6" y="46.5">HD15</text>
<text x="160.8" y="46.5">D7</text>
<text x="160.8" y="42.8">D5</text>
<text x="160.8" y="44.6">D6</text>
<text x="185.3" y="42.8">HD7</text>
<text x="185.3" y="44.6">HD6</text>
<text x="185.3" y="46.5">HD5</text>
<text x="211.6" y="42.8">HD8</text>
<text x="211.6" y="44.6">HD9</text>
<text x="211.6" y="46.5">HD10</text>
<text x="32.8" y="52.2">P5</text>
<text x="96.5" y="49.4">G1</text>
<text x="115.6" y="52.2">P5</text>
<text x="168.3" y="52.2">/IOWR</text>
<text x="185.3" y="48.4">HD4</text>
<text x="185.3" y="50.3">HD3</text>
<text x="185.3" y="52.2">HD2</text>
<text x="211.6" y="48.4">HD11</text>
<text x="211.6" y="50.3">HD12</text>
<text x="211.6" y="52.2">HD13</text>
<text x="32.8" y="57.8">A7</text>
<text x="44.1" y="55.5">D40</text>
<text x="115.6" y="54.1">GND</text>
<text x="128.8" y="59.7">74LS646</text>
<text x="175.9" y="57.8">GND</text>
<text x="185.3" y="54.1">HD1</text>
<text x="185.3" y="55.9">HD0</text>
<text x="211.6" y="54.1">HD14</text>
<text x="211.6" y="55.9">HD15</text>
<text x="211.6" y="57.8">/EXP</text>
<text x="215.4" y="59.7">GND</text>
<text x="32.8" y="61.6">A6</text>
<text x="32.8" y="65.3">A4</text>
<text x="32.8" y="63.5">A0</text>
<text x="62.9" y="65.3">/CS0</text>
<text x="185.3" y="61.6">/IOWR</text>
<text x="185.3" y="63.5">/IORD</text>
<text x="215.4" y="65.3">ALE</text>
<text x="222.9" y="65.3">/ACT</text>
<text x="32.8" y="69.1">A2</text>
<text x="32.8" y="71">A3</text>
<text x="32.8" y="67.2">A1</text>
<text x="62.9" y="69.1">HA0</text>
<text x="62.9" y="71">HA2</text>
<text x="62.9" y="67.2">/CS1</text>
<text x="96.8" y="70.1">JP9</text>
<text x="185.3" y="71">HA1</text>
<text x="231.2" y="70.2">R41</text>
<text x="32.8" y="74.8">A5</text>
<text x="62.9" y="72.9">HA1</text>
<text x="86.7" y="75.7">P5</text>
<text x="185.3" y="74.8">/CS0</text>
<text x="185.3" y="76.6">/ACT</text>
<text x="185.3" y="72.9">HA0</text>
<text x="215.4" y="72.9">HA2</text>
<text x="215.4" y="74.8">/CS1</text>
<text x="230.4" y="73.4">330R</text>
<text x="94.9" y="83.4">/EXP</text>
<text x="115.6" y="82.3">HD0</text>
<text x="128.8" y="79.9">D43</text>
<text x="160.8" y="82.3">D0</text>
<text x="200" y="80.5">SV2</text>
<text x="231.8" y="79.2">GELB</text>
<text x="231.8" y="80.9">LED2G$1</text>
<text x="32.8" y="84.2">/IORQ</text>
<text x="44.1" y="87.9">GAL20V8</text>
<text x="64.8" y="85.1">JP13</text>
<text x="84.6" y="88.9">1k</text>
<text x="92.3" y="86.6">/EXP</text>
<text x="115.6" y="89.8">HD4</text>
<text x="115.6" y="87.9">HD3</text>
<text x="115.6" y="86.1">HD2</text>
<text x="115.6" y="84.2">HD1</text>
<text x="160.8" y="87.9">D3</text>
<text x="160.8" y="84.2">D1</text>
<text x="160.8" y="89.8">D4</text>
<text x="160.8" y="86.1">D2</text>
<text x="175.9" y="84.2">P5</text>
<text x="192.8" y="88.9">D44</text>
<text x="202.2" y="88.9">TLC7705</text>
<text x="84" y="92.5">R47</text>
<text x="115.6" y="95.5">HD7</text>
<text x="115.6" y="93.6">HD6</text>
<text x="115.6" y="91.7">HD5</text>
<text x="160.8" y="95.5">D7</text>
<text x="160.8" y="91.7">D5</text>
<text x="160.8" y="93.6">D6</text>
<text x="181.5" y="93.6">/RESET</text>
<text x="211.6" y="91.7">P5</text>
<text x="211.6" y="93.6">P5</text>
<text x="50.1" y="101.7">1k</text>
<text x="50.3" y="100">1k RN14C</text>
<text x="50.3" y="98.1">1k RN14D</text>
<text x="50.5" y="96">1k RN14E</text>
<text x="53.5" y="101.9">RN14B</text>
<text x="119.4" y="99.2">GND</text>
<text x="119.4" y="101.1">GND</text>
<text x="166.5" y="101.1">/IOWR</text>
<text x="183.4" y="97.3">GND</text>
<text x="214.5" y="101.9">R48</text>
<text x="44.1" y="104.9">JP202</text>
<text x="183.4" y="103">/RST</text>
<text x="214.5" y="105.4">10k</text>
<text x="128.8" y="108.6">74LS646</text>
<text x="182.4" y="113.9">47µ</text>
<text x="182.4" y="110.2">C2.3</text>
<text x="189.6" y="110.3">C2.4</text>
<text x="213.3" y="112">47k</text>
<text x="213.3" y="109">R50</text>
<text x="27.2" y="116.2">GND</text>
<text x="175.9" y="116.2">GND</text>
<text x="189.6" y="114.1">100n</text>
<text x="42.2" y="121.3">D41</text>
<text x="32.8" y="127.5">A0</text>
<text x="32.8" y="129.3">TAKT</text>
<text x="32.8" y="131.2">A1</text>
<text x="59.1" y="127.5">/IORD</text>
<text x="98.9" y="127.5">/IORD</text>
<text x="32.8" y="133.1">/WR</text>
<text x="32.8" y="135">A2</text>
<text x="32.8" y="136.9">A3</text>
<text x="59.1" y="135">/IOWR</text>
<text x="97.2" y="135">/IOWR</text>
<text x="32.8" y="142.5">GND</text>
<text x="32.8" y="138.7">/RD</text>
</g>
<g font-size="1.9" fill="#800000">
<text x="83.6" y="31.5">2xBAT48</text>
<text x="70.4" y="40.9">Tantal</text>
<text x="40.3" y="106.8">A4</text>
<text x="40.3" y="108.6">A5</text>
<text x="40.3" y="110.5">A6</text>
<text x="40.3" y="112.4">A7</text>
<text x="59.1" y="110.5">ADR-SEL</text>
</g>
<g font-size="1.6" fill="#808080">
<text x="41.1" y="27.4">1</text>
<text x="41.1" y="29.3">2</text>
<text x="43.9" y="28.3">STD.P</text>
<text x="50.9" y="28.3">VCC</text>
<text x="55.7" y="29.3">17</text>
<text x="55.7" y="27.4">18</text>
<text x="182.3" y="27.4">1</text>
<text x="187.4" y="27.4">2</text>
<text x="41.1" y="31.2">3</text>
<text x="41.1" y="33.1">4</text>
<text x="41.1" y="35">5</text>
<text x="43.9" y="30.1">CS0</text>
<text x="43.9" y="32">ALE</text>
<text x="43.9" y="33.9">A0</text>
<text x="43.9" y="35.8">A1</text>
<text x="50.9" y="32">VCC</text>
<text x="50.9" y="30.1">VCC</text>
<text x="51" y="33.9">CS1</text>
<text x="51.8" y="35.8">D0</text>
<text x="55.7" y="35">14</text>
<text x="55.7" y="33.1">15</text>
<text x="55.7" y="31.2">16</text>
<text x="126.2" y="33.1">4</text>
<text x="126.2" y="35">5</text>
<text x="130.6" y="33.9">A0</text>
<text x="130.6" y="35.8">A1</text>
<text x="144.1" y="33.9">B0</text>
<text x="144.1" y="35.8">B1</text>
<text x="149.4" y="33.1">20</text>
<text x="149.4" y="35">19</text>
<text x="41.1" y="36.8">6</text>
<text x="41.1" y="38.7">7</text>
<text x="41.1" y="40.6">8</text>
<text x="43.9" y="37.7">A2</text>
<text x="43.9" y="39.5">A3</text>
<text x="43.9" y="41.4">RD</text>
<text x="51.8" y="41.4">D3</text>
<text x="51.8" y="39.6">D2</text>
<text x="51.8" y="37.7">D1</text>
<text x="55.7" y="40.6">11</text>
<text x="55.7" y="38.7">12</text>
<text x="55.7" y="36.8">13</text>
<text x="94.7" y="41" transform="rotate(-90 94.7 41)">+</text>
<text x="126.2" y="36.8">6</text>
<text x="126.2" y="38.7">7</text>
<text x="126.2" y="40.6">8</text>
<text x="130.6" y="37.7">A2</text>
<text x="130.6" y="39.5">A3</text>
<text x="130.6" y="41.4">A4</text>
<text x="144.1" y="37.7">B2</text>
<text x="144.1" y="39.6">B3</text>
<text x="144.1" y="41.4">B4</text>
<text x="149.4" y="36.8">18</text>
<text x="149.4" y="38.7">17</text>
<text x="149.4" y="40.6">16</text>
<text x="195.9" y="40.6">1</text>
<text x="204" y="40.6">2</text>
<text x="41.1" y="42.5">9</text>
<text x="43.9" y="43.3">GND</text>
<text x="51.3" y="43.3">WR</text>
<text x="55.7" y="42.5">10</text>
<text x="125.4" y="44.4">10</text>
<text x="125.4" y="46.3">11</text>
<text x="126.2" y="42.5">9</text>
<text x="130.6" y="43.3">A5</text>
<text x="130.6" y="45.2">A6</text>
<text x="130.6" y="47.1">A7</text>
<text x="144.1" y="43.3">B5</text>
<text x="144.1" y="45.2">B6</text>
<text x="144.1" y="47.1">B7</text>
<text x="149.4" y="42.5">15</text>
<text x="149.4" y="44.4">14</text>
<text x="149.4" y="46.3">13</text>
<text x="195.9" y="42.5">3</text>
<text x="195.9" y="44.4">5</text>
<text x="195.9" y="46.3">7</text>
<text x="204" y="42.5">4</text>
<text x="204" y="44.4">6</text>
<text x="204" y="46.3">8</text>
<text x="94.7" y="49.2" transform="rotate(-90 94.7 49.2)">-</text>
<text x="125.4" y="53.8">23</text>
<text x="126.2" y="50">1</text>
<text x="126.2" y="51.9">2</text>
<text x="130.6" y="50.8">CAB</text>
<text x="130.6" y="52.7">SAB</text>
<text x="143.3" y="52.7">DIR</text>
<text x="149.4" y="51.9">3</text>
<text x="149.4" y="53.8">21</text>
<text x="195" y="50">11</text>
<text x="195" y="51.9">13</text>
<text x="195" y="53.8">15</text>
<text x="195.9" y="48.1">9</text>
<text x="204" y="48.1">10</text>
<text x="204" y="50">12</text>
<text x="204" y="51.9">14</text>
<text x="204" y="53.8">16</text>
<text x="41.5" y="57.5">1</text>
<text x="45.8" y="58.4">CLK/I0</text>
<text x="125.4" y="55.7">22</text>
<text x="130.6" y="54.6">CBA</text>
<text x="130.6" y="56.5">SBA</text>
<text x="143.9" y="54.6">EN</text>
<text x="195" y="55.7">17</text>
<text x="195" y="57.5">19</text>
<text x="195" y="59.4">21</text>
<text x="204" y="55.7">18</text>
<text x="204" y="57.5">20</text>
<text x="204" y="59.4">22</text>
<text x="41.5" y="61.3">2</text>
<text x="41.5" y="63.2">3</text>
<text x="41.5" y="65.1">4</text>
<text x="45.8" y="62.1">I0</text>
<text x="45.8" y="64">I1</text>
<text x="45.8" y="65.9">I2</text>
<text x="51.7" y="64.1">O1</text>
<text x="51.7" y="65.9">O2</text>
<text x="51.7" y="62.1">O0</text>
<text x="57.1" y="63.2">16</text>
<text x="57.1" y="65.1">17</text>
<text x="57.1" y="61.3">15</text>
<text x="195" y="61.3">23</text>
<text x="195" y="63.2">25</text>
<text x="195" y="65.1">27</text>
<text x="204" y="61.3">24</text>
<text x="204" y="63.2">26</text>
<text x="204" y="65.1">28</text>
<text x="41.5" y="67">5</text>
<text x="41.5" y="68.8">6</text>
<text x="41.5" y="70.7">7</text>
<text x="45.8" y="67.8">I3</text>
<text x="45.8" y="69.7">I4</text>
<text x="45.8" y="71.5">I5</text>
<text x="51.7" y="67.8">O3</text>
<text x="51.7" y="69.7">O4</text>
<text x="51.7" y="71.5">O5</text>
<text x="57.1" y="67">18</text>
<text x="57.1" y="68.8">19</text>
<text x="57.1" y="70.7">20</text>
<text x="195" y="67">29</text>
<text x="195" y="68.8">31</text>
<text x="195" y="70.7">33</text>
<text x="204" y="67">30</text>
<text x="204" y="68.8">32</text>
<text x="204" y="70.7">34</text>
<text x="40.7" y="76.4">10</text>
<text x="41.5" y="72.6">8</text>
<text x="41.5" y="74.5">9</text>
<text x="45.8" y="73.4">I6</text>
<text x="45.8" y="75.3">I7</text>
<text x="45.8" y="77.2">I8</text>
<text x="51.7" y="73.4">O6</text>
<text x="51.7" y="75.3">O7</text>
<text x="57.1" y="72.6">21</text>
<text x="57.1" y="74.5">22</text>
<text x="92.8" y="72.1" transform="rotate(-90 92.8 72.1)">1</text>
<text x="94.7" y="72.1" transform="rotate(-90 94.7 72.1)">2</text>
<text x="195" y="72.6">35</text>
<text x="195" y="74.5">37</text>
<text x="195" y="76.4">39</text>
<text x="204" y="72.6">36</text>
<text x="204" y="74.5">38</text>
<text x="204" y="76.4">40</text>
<text x="40.7" y="78.2">11</text>
<text x="40.7" y="82">14</text>
<text x="40.7" y="80.1">13</text>
<text x="40.7" y="83.9">23</text>
<text x="45.8" y="79.1">I9</text>
<text x="45.8" y="82.8">I11</text>
<text x="45.8" y="80.9">OE/I10</text>
<text x="126.2" y="82">4</text>
<text x="126.2" y="83.9">5</text>
<text x="130.6" y="82.8">A0</text>
<text x="144.1" y="82.8">B0</text>
<text x="149.4" y="82">20</text>
<text x="149.4" y="83.9">19</text>
<text x="45.8" y="84.7">I12</text>
<text x="60.8" y="87.2" transform="rotate(-90 60.8 87.2)">1</text>
<text x="62.7" y="87.2" transform="rotate(-90 62.7 87.2)">2</text>
<text x="126.2" y="85.8">6</text>
<text x="126.2" y="87.7">7</text>
<text x="126.2" y="89.5">8</text>
<text x="130.6" y="84.7">A1</text>
<text x="130.6" y="86.6">A2</text>
<text x="130.6" y="88.5">A3</text>
<text x="144.1" y="84.8">B1</text>
<text x="144.1" y="86.6">B2</text>
<text x="144.1" y="88.5">B3</text>
<text x="149.4" y="85.8">18</text>
<text x="149.4" y="87.7">17</text>
<text x="149.4" y="89.5">16</text>
<text x="44.9" y="95.2">6</text>
<text x="125.4" y="93.3">10</text>
<text x="125.4" y="95.2">11</text>
<text x="126.2" y="91.4">9</text>
<text x="130.6" y="90.4">A4</text>
<text x="130.6" y="92.2">A5</text>
<text x="130.6" y="94.1">A6</text>
<text x="144.1" y="90.4">B4</text>
<text x="144.1" y="92.3">B5</text>
<text x="144.1" y="94.1">B6</text>
<text x="149.4" y="91.4">15</text>
<text x="149.4" y="93.3">14</text>
<text x="149.4" y="95.2">13</text>
<text x="191.7" y="91.4">1</text>
<text x="191.7" y="93.3">2</text>
<text x="191.7" y="95.2">3</text>
<text x="194.5" y="92.2">CONTROL</text>
<text x="194.5" y="94.1">RESIN</text>
<text x="201.5" y="94.1">SENSE</text>
<text x="203.1" y="92.3">VDD</text>
<text x="208.1" y="95.2">6</text>
<text x="208.1" y="93.3">7</text>
<text x="208.1" y="91.4">8</text>
<text x="44.9" y="100.8">3</text>
<text x="44.9" y="98.9">4</text>
<text x="44.9" y="97.1">5</text>
<text x="126.2" y="98.9">1</text>
<text x="126.2" y="100.8">2</text>
<text x="130.6" y="96">A7</text>
<text x="130.6" y="99.8">CAB</text>
<text x="130.6" y="101.7">SAB</text>
<text x="143.3" y="101.7">DIR</text>
<text x="144.1" y="96">B7</text>
<text x="149.4" y="100.8">3</text>
<text x="191.7" y="97.1">4</text>
<text x="194.5" y="96">CT</text>
<text x="194.5" y="97.9">GND</text>
<text x="201.5" y="97.9">RESET</text>
<text x="201.5" y="96">RESET</text>
<text x="208.1" y="97.1">5</text>
<text x="43" y="106.5">1</text>
<text x="51.9" y="106.5">2</text>
<text x="125.4" y="102.7">23</text>
<text x="125.4" y="104.6">22</text>
<text x="130.6" y="103.5">CBA</text>
<text x="130.6" y="105.4">SBA</text>
<text x="143.9" y="103.5">EN</text>
<text x="149.4" y="102.7">21</text>
<text x="43" y="108.4">3</text>
<text x="43" y="110.2">5</text>
<text x="43" y="112.1">7</text>
<text x="51.9" y="108.4">4</text>
<text x="51.9" y="110.2">6</text>
<text x="51.9" y="112.1">8</text>
<text x="39.6" y="123.4">1</text>
<text x="43.9" y="124.2">CLK</text>
<text x="39.6" y="127.2">2</text>
<text x="39.6" y="129.1">3</text>
<text x="39.6" y="130.9">4</text>
<text x="43.9" y="128">I0</text>
<text x="43.9" y="129.9">I1</text>
<text x="43.9" y="131.8">I2</text>
<text x="49.8" y="129.9">O1</text>
<text x="49.8" y="131.8">O2</text>
<text x="49.8" y="128">O0</text>
<text x="55.2" y="129.1">13</text>
<text x="55.2" y="130.9">14</text>
<text x="55.2" y="127.2">12</text>
<text x="39.6" y="132.8">5</text>
<text x="39.6" y="134.7">6</text>
<text x="39.6" y="136.6">7</text>
<text x="43.9" y="133.6">I3</text>
<text x="43.9" y="135.6">I4</text>
<text x="43.9" y="137.4">I5</text>
<text x="49.8" y="133.7">O3</text>
<text x="49.8" y="135.6">O4</text>
<text x="49.8" y="137.5">O5</text>
<text x="55.2" y="132.8">15</text>
<text x="55.2" y="134.7">16</text>
<text x="55.2" y="136.6">17</text>
<text x="38.8" y="142.2">11</text>
<text x="39.6" y="138.5">8</text>
<text x="39.6" y="140.4">9</text>
<text x="43.9" y="139.3">I6</text>
<text x="43.9" y="141.2">I7</text>
<text x="43.9" y="143.1">OE/I8</text>
<text x="49.8" y="139.3">O6</text>
<text x="49.8" y="141.2">O7</text>
<text x="55.2" y="138.5">18</text>
<text x="55.2" y="140.4">19</text>
</g>
<g font-size="1.3" fill="#800000">
<text x="71.9" y="33.1" transform="rotate(-90 71.9 33.1)">+</text>
<text x="181.1" y="110.2" transform="rotate(-90 181.1 110.2)">+</text>
</g>
</svg>
